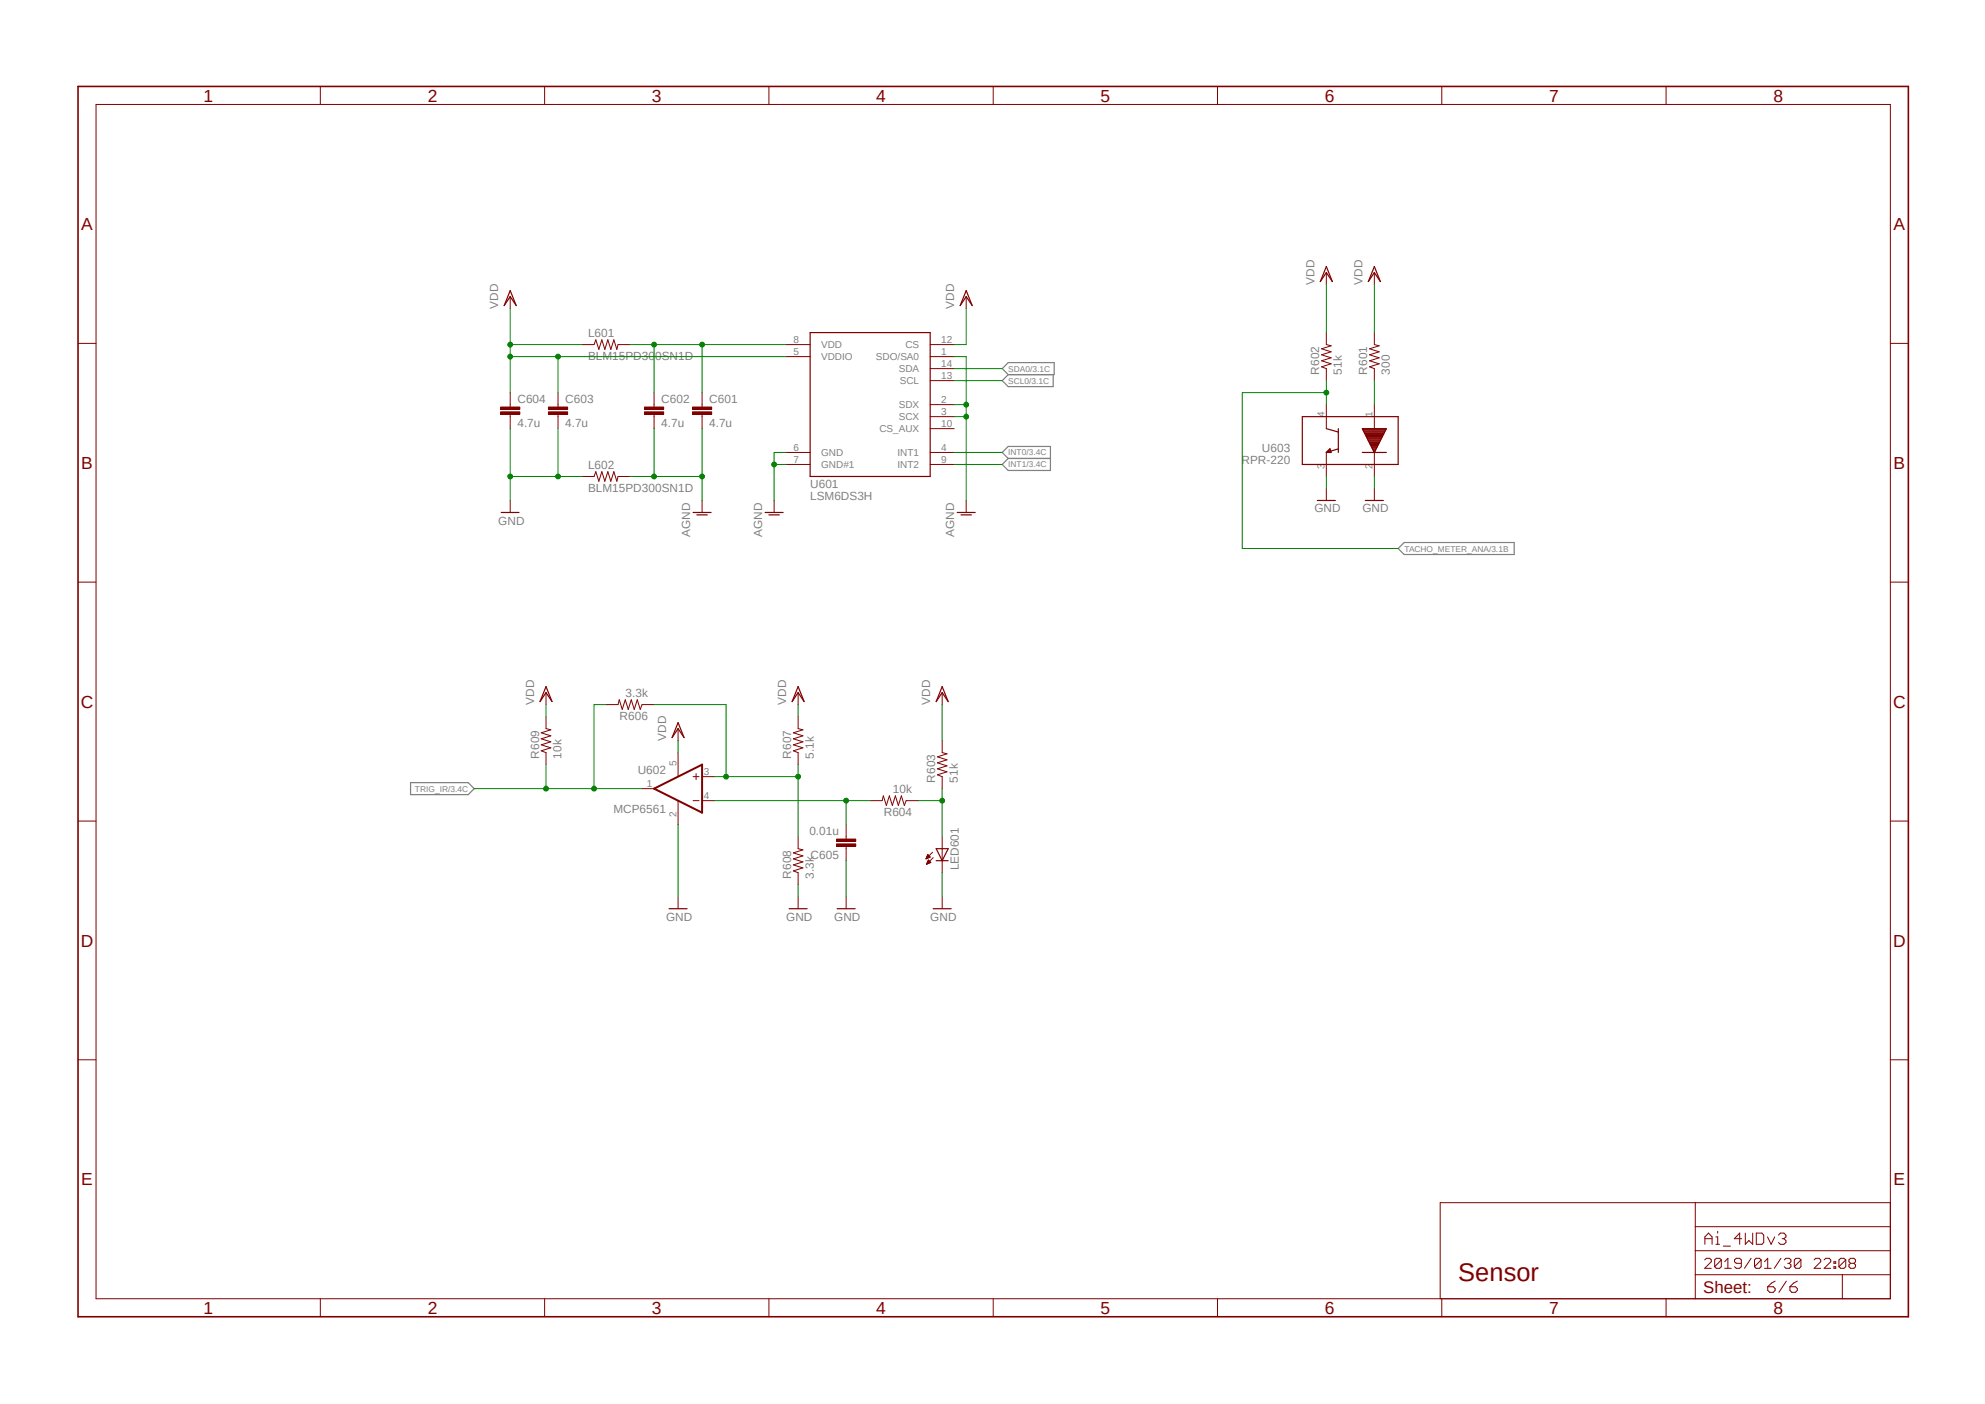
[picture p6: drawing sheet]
<svg xmlns="http://www.w3.org/2000/svg" width="420mm" height="297mm" viewBox="0 0 420 297" stroke-linecap="round" stroke-linejoin="round" font-family="sans-serif">
<path d="M16 17.9l388.2 261.2M404.2 17.9l-388.2 261.2" fill="none" stroke="#fff" stroke-width=".21"/>
<path d="M212 78l1.3-1.3h9.8v2.5h-9.8zM213.3 79.2l-1.3 1.3 1.3 1.3h9.5v-2.6M213.3 94.4h8.9v5.1h-8.9l-1.3-1.2 1.3-1.3-1.3-1.3zM213.3 97h8.9M295.8 116l1.3-1.2h23.3v2.5h-23.3zM86.9 165.6h12.2l1.2 1.2-1.2 1.3h-12.2z" fill="none" stroke="#808080" stroke-width=".25"/>
<g fill="none" stroke="#800000" stroke-width=".21">
<path d="M67.8 18.3v3.8M115.2 18.3v3.8M162.7 18.3v3.8M210.1 18.3v3.8M257.6 18.3v3.8M305.1 18.3v3.8M352.5 18.3v3.8M20.3 22.1h379.7v252.6h-379.7zM16.5 72.6h3.8M107.9 62.7v2.6M123.1 72.9h2.6l.4-1 .6 2 .6-2 .7 2 .6-2 .6 2 .7-2 .6 2 .3-1h2.5M166.3 75.4h5.1"/>
<path d="M166.3 72.9h5.1M196.8 75.4h5.1M196.8 72.9h5.1M196.8 78h5.1M400 72.6h3.8M118.1 85.6v.5M118.1 87.6v.5M166.3 95.7h5.1M166.3 98.3h5.1M196.8 85.6h5.1M196.8 88.1h5.1M196.8 95.7h5.1"/>
<path d="M196.8 98.3h5.1M196.8 90.7h5.1M196.8 80.5h5.1M280.6 85.6v5.1M280.6 95.7v5.1M290.8 85.6v5.1M290.8 95.7v5.1M123.1 100.8h2.6l.4-1 .6 2 .6-2 .7 2 .6-2 .6 2 .7-2 .6 2 .3-1h2.5M148.5 105.9v2.5M163.8 105.9v2.5M204.4 105.9v2.5M16.5 123.1h3.8"/>
<path d="M400 123.1h3.8M16.5 173.7h3.8M400 173.7h3.8M16.5 224.2h3.8M400 224.2h3.8M358.7 254.4v20.3M358.7 259.5h41.3M400 254.4h-95.3v20.3M67.8 274.7v3.9M115.2 274.7v3.9M162.7 274.7v3.9M210.1 274.7v3.9"/>
<path d="M257.6 274.7v3.9M305.1 274.7v3.9M352.5 274.7v3.9M358.7 269.7h41.3M358.7 264.6h41.3M360.7 266.5l.4-.3h.6l.4 .3v.4l-1.4 1.4h1.4M360.7 263.2v-1.5l.8-.8 .7 .8v1.5M360.7 262h1.5M363.1 261.7h.3v1.5M363.1 263.2h.7M363.4 260.5v.4M364.2 266.5v1.5l-.3 .3h-.8l-.3-.3"/>
<path d="M364.2 266.5l-.3-.3h-.8l-.3 .3v1.5M364.2 266.5l-1.4 1.5M364.6 263.6h1.5M364.9 268.3h1.4M364.9 266.9l.7-.7v2.1M368.4 267.3h-1l-.4-.4v-.4l.4-.3h.6l.4 .3v1.5l-.4 .3h-.6l-.4-.3M368.5 262h-1.6l1.2-1.1v2.3M369.3 260.9v2.3l.7-.8 .8 .8v-2.3M370.5 266.2l-1.4 2.1M371.6 260.9h1.2l.4 .4v1.5l-.4 .4h-1.2zM372.6 266.5v1.5l-.3 .3h-.7l-.4-.3M372.6 266.5l-.3-.3h-.7l-.4 .3v1.5"/>
<path d="M372.6 266.5l-1.4 1.5M373.3 268.3h1.4M373.3 266.9l.7-.7v2.1M374 261.7l.7 1.5 .8-1.5M374 272.2h1.2l.4 .4v.4l-.4 .4h-.8l-.4-.4zM375.6 271l-.8 .4-.8 .8M376.3 261.3l.4-.4h.7l.5 .4v.4l-.5 .3M376.8 266.2l-1.4 2.1M377.1 262h.3M377.4 262l.5 .4v.4l-.5 .4h-.7l-.4-.4M377.5 266.5l.4-.3h.7l.3 .3v.4l-.3 .4M378 271l-1.6 2.4"/>
<path d="M378.2 267.3h.4M378.6 267.3l.3 .3v.4l-.3 .3h-.7l-.4-.3M378.7 272.2h1.2l.4 .4v.4l-.4 .4h-.8l-.4-.4zM380.3 271l-.8 .4-.8 .8M381 266.5v1.5l-.3 .3h-.7l-.4-.3M381 266.5l-.3-.3h-.7l-.4 .3v1.5M381 266.5l-1.4 1.5M383.8 266.5l.4-.3h.7l.3 .3v.4l-1.4 1.4h1.4M386 266.5l.3-.3h.7l.3 .3v.4l-1.3 1.4h1.3M388 268h.4v.3h-.4zM388 266.9h.4v.4h-.4zM389.8 269.7v5"/>
<path d="M390.5 266.5v1.5l-.4 .3h-.6l-.4-.3M390.5 266.5l-.4-.3h-.6l-.4 .3v1.5M390.5 266.5l-1.4 1.5M391.5 267.3l-.3 .3v.4l.3 .3h.8l.3-.3v-.4l-.3-.3M391.5 267.3l-.3-.4v-.4l.3-.3h.8l.3 .3v.4l-.3 .4M391.5 267.3h.8"/>
</g>
<path d="M16.5 18.3h387.3v260.3h-387.3z" fill="none" stroke="#800000" stroke-width=".34"/>
<g fill="none" stroke="#800000" stroke-width=".25">
<path d="M107.9 61.5l1.3 3.1-1.3-1.9-1.2 1.9zM171.4 70.4h25.4v30.4h-25.4zM275.5 88.1h20.3v10.2h-20.3zM280.6 95.7l.8-.7 .2 .7zM280.6 90.7l2.6 .7M280.8 95.5h.8M281 95.4h.5M281.2 95.2h.2M281.3 95h.1M283.2 90.7v5M283.2 95l-2.6 .7M288.2 90.7h5.1l-2.5 5z"/>
<path d="M288.2 95.7h5.1M288.3 90.8h4.9M288.4 91h4.8M288.5 91.2h4.5M288.6 91.4h4.3M288.7 91.6h4.2M288.8 91.7h4M288.9 91.9h3.8M289 92.1h3.6M289.1 92.3h3.4M289.1 92.5h3.3M289.3 92.7h3"/>
<path d="M289.3 92.9h2.9M289.4 93.1h2.7M289.5 93.3h2.5M289.6 93.5h2.3M289.7 93.6h2.1M289.8 93.9h1.9M289.9 94h1.7M290 94.2h1.5M290.1 94.4h1.3M290.2 94.6h1.1M290.3 94.8h1M290.4 95h.7"/>
<path d="M290.5 95.2h.5M290.6 95.4h.4M290.7 95.5h.2M146.6 108.4h3.9M147.4 108.9h2.2M161.9 108.4h3.8M162.7 108.9h2.2M202.5 108.4h3.8M203.3 108.9h2.2"/>
</g>
<path d="M116 87.1h4.1v.5h-4.1z" fill-rule="evenodd" fill="#800000"/>
<path d="M116 87.1h4.1v.5h-4.1z" fill="none" stroke="#800000" stroke-width=".21"/>
<path d="M116 86.1h4.1v.5h-4.1z" fill-rule="evenodd" fill="#800000"/>
<path d="M107.9 85.6v.5M107.9 87.6v.5M116 86.1h4.1v.5h-4.1zM118.1 83.1v2.5M118.1 88.1v2.6" fill="none" stroke="#800000" stroke-width=".21"/>
<path d="M105.9 87.1h4.1v.5h-4.1z" fill-rule="evenodd" fill="#800000"/>
<path d="M105.9 87.1h4.1v.5h-4.1z" fill="none" stroke="#800000" stroke-width=".21"/>
<path d="M105.9 86.1h4.1v.5h-4.1z" fill-rule="evenodd" fill="#800000"/>
<path d="M105.9 86.1h4.1v.5h-4.1zM107.9 83.1v2.5M107.9 88.1v2.6M138.4 85.6v.5M138.4 87.6v.5" fill="none" stroke="#800000" stroke-width=".21"/>
<path d="M136.4 87.1h4v.5h-4z" fill-rule="evenodd" fill="#800000"/>
<path d="M136.4 87.1h4v.5h-4z" fill="none" stroke="#800000" stroke-width=".21"/>
<path d="M136.4 86.1h4v.5h-4z" fill-rule="evenodd" fill="#800000"/>
<path d="M136.4 86.1h4v.5h-4zM138.4 83.1v2.5M138.4 88.1v2.6M148.5 85.6v.5M148.5 87.6v.5" fill="none" stroke="#800000" stroke-width=".21"/>
<path d="M146.5 87.1h4.1v.5h-4.1z" fill-rule="evenodd" fill="#800000"/>
<path d="M146.5 87.1h4.1v.5h-4.1z" fill="none" stroke="#800000" stroke-width=".21"/>
<path d="M146.5 86.1h4.1v.5h-4.1z" fill-rule="evenodd" fill="#800000"/>
<g fill="none" stroke="#800000" stroke-width=".21">
<path d="M280.6 57.7v2.5M290.8 57.7v2.5M204.4 62.7v2.6M280.6 70.4v2.5l1 .3-2 .6 2 .6-2 .7 2 .6-2 .6 2 .7-2 .6 1 .4v2.5M290.8 70.4v2.5l1 .3-2 .6 2 .6-2 .7 2 .6-2 .6 2 .7-2 .6 1 .4v2.5M146.5 86.1h4.1v.5h-4.1zM148.5 83.1v2.5M148.5 88.1v2.6M107.9 105.9v2.5M280.6 103.3v2.6M290.8 103.3v2.6M199.3 156.7v2.5l1.1 .3-2.1 .6 2.1 .6-2.1 .7 2.1 .6-2.1 .6 2.1 .7-2.1 .6 1 .4v2.5"/>
<path d="M179 177v.5M179 179v.5M184.1 169.4h2.5l.3-1 .6 2 .7-2 .6 2 .6-2 .7 2 .6-2 .6 2 .4-1h2.6"/>
</g>
<path d="M280.6 56.4l1.3 3.2-1.3-1.9-1.2 1.9zM290.8 56.4l1.3 3.2-1.3-1.9-1.3 1.9zM204.4 61.5l1.3 3.1-1.3-1.9-1.2 1.9zM106 108.4h3.8M278.7 105.9h3.8M288.9 105.9h3.8" fill="none" stroke="#800000" stroke-width=".25"/>
<path d="M177 177.5h4.1v.5h-4.1z" fill-rule="evenodd" fill="#800000"/>
<path d="M177 177.5h4.1v.5h-4.1z" fill="none" stroke="#800000" stroke-width=".21"/>
<path d="M177 178.5h4.1v.5h-4.1z" fill-rule="evenodd" fill="#800000"/>
<g fill="none" stroke="#800000" stroke-width=".21">
<path d="M115.5 151.6v2.5l1 .3-2 .6 2 .7-2 .6 2 .6-2 .7 2 .6-2 .6 1 .4v2.6M115.5 146.5v2.6M128.2 149.1h2.6l.2-1.1 .7 2.1 .6-2.1 .6 2.1 .7-2.1 .6 2.1 .6-2.1 .7 2.1 .3-1h2.6M143.5 154.1v2.6M143.5 159.2v5.1M168.9 146.5v2.6M168.9 151.6v2.5l1 .3-2 .6 2 .7-2 .6 2 .6-2 .7 2 .6-2 .6 1 .4v2.6M199.3 146.5v2.6M135.8 166.8h2.6M143.5 169.4v5.1M146.6 164.3h1.3M146.6 169.4h1.3"/>
<path d="M147.3 163.7v1.2M148.5 164.3h2.6M148.5 169.4h2.6M168.9 177v2.5l1 .3-2 .6 2 .7-2 .6 2 .6-2 .7 2 .6-2 .6 1 .4v2.6M177 178.5h4.1v.5h-4.1zM179 174.5v2.5M179 179.5v2.6M199.3 177v7.6M143.5 189.7v2.5M168.9 189.7v2.5M179 189.7v2.5M196 181.6h.1"/>
<path d="M196 181.5h.3M196 181.4h.5M196 181.4h.7M196.1 181.3h.7M196.1 182.8h.1M196.1 181.2h.6M196.1 182.7h.3M196.1 182.6h.5M196.2 181.1h.4M196.2 182.5h.6M196.2 181h.3M196.2 182.4h.7"/>
<path d="M196.3 180.9h.1M196.3 182.3h.5M196.3 180.8l.5 .5-.9 .4zM196.3 182.2h.4M196.3 182.2h.3M196.4 182.1h.2M196.4 181.9l-.4 .9M196.4 181.9l.5 .6-.9 .3M196.4 181.9h.1M197.3 180.3l-1.4 1.4M197.4 181.4l-1.4 1.4M199.3 189.7v2.5"/>
</g>
<path d="M115.5 145.2l1.3 3.2-1.3-1.9-1.2 1.9zM143.5 152.9l1.2 3.1-1.2-1.9-1.3 1.9zM168.9 145.2l1.2 3.2-1.2-1.9-1.3 1.9zM199.3 145.2l1.3 3.2-1.3-1.9-1.2 1.9zM198.1 179.5h2.5l-1.3 2.6zM141.6 192.2h3.8M167 192.2h3.8M177.1 192.2h3.8M197.4 192.2h3.9M198.1 182.1h2.5" fill="none" stroke="#800000" stroke-width=".25"/>
<path d="M138.4 166.8l10.1-5v10.1z" fill="none" stroke="#800000" stroke-width=".42"/>
<path d="M201.9 78h10.1M107.9 90.7v15.2M118.1 90.7v10.1M201.9 80.5h10.1M201.9 95.7h10.1M201.9 98.3h10.1M107.9 100.8h15.2" fill="none" stroke="#008000" stroke-width=".21"/>
<circle cx="107.9" cy="100.8" r=".51" fill="#008000"/>
<circle cx="107.9" cy="100.8" r=".51" fill="none" stroke="#008000" stroke-width=".21"/>
<circle cx="118.1" cy="100.8" r=".51" fill="#008000"/>
<g fill="none" stroke="#008000" stroke-width=".21">
<path d="M201.9 75.4h2.5v30.5M201.9 85.6h2.5M201.9 88.1h2.5M280.6 100.8v2.5M290.8 100.8v2.5M143.5 174.5v15.2M168.9 187.2v2.5M179 182.1v7.6M199.3 184.6v5.1"/>
<circle cx="118.1" cy="100.8" r=".51"/>
</g>
<circle cx="204.4" cy="85.6" r=".51" fill="#008000"/>
<circle cx="204.4" cy="85.6" r=".51" fill="none" stroke="#008000" stroke-width=".21"/>
<circle cx="204.4" cy="88.1" r=".51" fill="#008000"/>
<g fill="none" stroke="#008000" stroke-width=".21">
<path d="M163.8 98.3h2.5M166.3 95.7h-2.5v10.2"/>
<circle cx="204.4" cy="88.1" r=".51"/>
</g>
<circle cx="163.8" cy="98.3" r=".51" fill="#008000"/>
<g fill="none" stroke="#008000" stroke-width=".21">
<path d="M138.4 90.7v10.1M148.5 90.7v10.1h-15.2"/>
<circle cx="163.8" cy="98.3" r=".51"/>
</g>
<circle cx="138.4" cy="100.8" r=".51" fill="#008000"/>
<g fill="none" stroke="#008000" stroke-width=".21">
<path d="M148.5 100.8v5.1"/>
<circle cx="138.4" cy="100.8" r=".51"/>
</g>
<circle cx="148.5" cy="100.8" r=".51" fill="#008000"/>
<g fill="none" stroke="#008000" stroke-width=".21">
<path d="M107.9 75.4h58.4M107.9 65.3v17.8M107.9 72.9h15.2M118.1 75.4v7.7"/>
<circle cx="148.5" cy="100.8" r=".51"/>
</g>
<circle cx="107.9" cy="75.4" r=".51" fill="#008000"/>
<circle cx="107.9" cy="75.4" r=".51" fill="none" stroke="#008000" stroke-width=".21"/>
<circle cx="107.9" cy="72.9" r=".51" fill="#008000"/>
<circle cx="107.9" cy="72.9" r=".51" fill="none" stroke="#008000" stroke-width=".21"/>
<circle cx="118.1" cy="75.4" r=".51" fill="#008000"/>
<g fill="none" stroke="#008000" stroke-width=".21">
<path d="M133.3 72.9h33M138.4 72.9v10.2M148.5 72.9v10.2M204.4 65.3v7.6h-2.5M280.6 60.2v10.2M290.8 60.2v10.2M115.5 149.1v2.5M143.5 156.7v2.5M168.9 149.1v2.5M199.3 149.1v7.6"/>
<circle cx="118.1" cy="75.4" r=".51"/>
</g>
<circle cx="138.4" cy="72.9" r=".51" fill="#008000"/>
<circle cx="138.4" cy="72.9" r=".51" fill="none" stroke="#008000" stroke-width=".21"/>
<circle cx="148.5" cy="72.9" r=".51" fill="#008000"/>
<g fill="none" stroke="#008000" stroke-width=".21">
<path d="M262.8 83.1h17.8M280.6 80.5v5.1M290.8 80.5v5.1"/>
<circle cx="148.5" cy="72.9" r=".51"/>
</g>
<circle cx="280.6" cy="83.1" r=".51" fill="#008000"/>
<g fill="none" stroke="#008000" stroke-width=".21">
<path d="M262.8 83.1v32.9h33M128.2 149.1h-2.5v17.7M100.3 166.8h35.5M115.5 161.8v5"/>
<circle cx="280.6" cy="83.1" r=".51"/>
</g>
<circle cx="115.5" cy="166.8" r=".51" fill="#008000"/>
<circle cx="115.5" cy="166.8" r=".51" fill="none" stroke="#008000" stroke-width=".21"/>
<circle cx="125.7" cy="166.8" r=".51" fill="#008000"/>
<g fill="none" stroke="#008000" stroke-width=".21">
<path d="M194.3 169.4h5M199.3 166.8v10.2"/>
<circle cx="125.7" cy="166.8" r=".51"/>
</g>
<circle cx="199.3" cy="169.4" r=".51" fill="#008000"/>
<g fill="none" stroke="#008000" stroke-width=".21">
<path d="M151.1 169.4h33M179 169.4v5.1"/>
<circle cx="199.3" cy="169.4" r=".51"/>
</g>
<circle cx="179" cy="169.4" r=".51" fill="#008000"/>
<g fill="none" stroke="#008000" stroke-width=".21">
<path d="M138.4 149.1h15.2v15.2h-2.5"/>
<circle cx="179" cy="169.4" r=".51"/>
</g>
<circle cx="153.6" cy="164.3" r=".51" fill="#008000"/>
<g fill="none" stroke="#008000" stroke-width=".21">
<path d="M168.9 161.8v15.2"/>
<circle cx="153.6" cy="164.3" r=".51"/>
</g>
<circle cx="168.9" cy="164.3" r=".51" fill="#008000"/>
<g fill="none" stroke="#008000" stroke-width=".21">
<path d="M153.6 164.3h15.3"/>
<circle cx="168.9" cy="164.3" r=".51"/>
</g>
<text font-size="5.4" fill="#800000" x="308.5" y="270.9">Sensor</text>
<g font-size="3.7" fill="#800000">
<text x="43.1" y="21.5">1</text>
<text x="90.5" y="21.5">2</text>
<text x="137.9" y="21.5">3</text>
<text x="185.4" y="21.5">4</text>
<text x="232.8" y="21.5">5</text>
<text x="280.3" y="21.5">6</text>
<text x="327.7" y="21.5">7</text>
<text x="375.2" y="21.5">8</text>
<text x="17.2" y="48.7">A</text>
<text x="400.6" y="48.7">A</text>
<text x="17.2" y="99.2">B</text>
<text x="400.6" y="99.2">B</text>
<text x="17.1" y="149.7">C</text>
<text x="400.6" y="149.7">C</text>
<text x="17.1" y="200.3">D</text>
<text x="400.6" y="200.3">D</text>
<text x="17.2" y="250.8">E</text>
<text x="400.6" y="250.8">E</text>
<text x="43.1" y="278">1</text>
<text x="90.5" y="278">2</text>
<text x="137.9" y="278">3</text>
<text x="185.4" y="278">4</text>
<text x="232.8" y="278">5</text>
<text x="280.3" y="278">6</text>
<text x="327.7" y="278">7</text>
<text x="375.2" y="278">8</text>
</g>
<text font-size="3.6" fill="#800000" x="360.3" y="273.6">Sheet:</text>
<g font-size="2.5" fill="#808080">
<text x="105.4" y="65.3" transform="rotate(-90 105.4 65.3)">VDD</text>
<text x="201.9" y="65.3" transform="rotate(-90 201.9 65.3)">VDD</text>
<text x="278.1" y="60.2" transform="rotate(-90 278.1 60.2)">VDD</text>
<text x="288.3" y="60.2" transform="rotate(-90 288.3 60.2)">VDD</text>
<text x="124.4" y="71.4">L601</text>
<text x="124.4" y="76.2">BLM15PD300SN1D</text>
<text x="279.1" y="79.2" transform="rotate(-90 279.1 79.2)">R602</text>
<text x="283.9" y="79.2" transform="rotate(-90 283.9 79.2)">51k</text>
<text x="289.3" y="79.2" transform="rotate(-90 289.3 79.2)">R601</text>
<text x="294.1" y="79.2" transform="rotate(-90 294.1 79.2)">300</text>
<text x="109.5" y="85.2">C604</text>
<text x="119.6" y="85.2">C603</text>
<text x="139.9" y="85.2">C602</text>
<text x="150.1" y="85.2">C601</text>
<text x="109.5" y="90.3">4.7u</text>
<text x="119.6" y="90.3">4.7u</text>
<text x="139.9" y="90.3">4.7u</text>
<text x="150.1" y="90.3">4.7u</text>
<text x="267" y="95.7">U603</text>
<text x="124.4" y="99.3">L602</text>
<text x="262.7" y="98.3">RPR-220</text>
<text x="124.4" y="104.1">BLM15PD300SN1D</text>
<text x="171.4" y="105.9">LSM6DS3H</text>
<text x="171.4" y="103.3">U601</text>
<text x="105.4" y="111">GND</text>
<text x="146" y="113.5" transform="rotate(-90 146 113.5)">AGND</text>
<text x="161.2" y="113.5" transform="rotate(-90 161.2 113.5)">AGND</text>
<text x="201.9" y="113.5" transform="rotate(-90 201.9 113.5)">AGND</text>
<text x="278.1" y="108.4">GND</text>
<text x="288.3" y="108.4">GND</text>
<text x="113" y="149.1" transform="rotate(-90 113 149.1)">VDD</text>
<text x="132.4" y="147.5">3.3k</text>
<text x="166.3" y="149.1" transform="rotate(-90 166.3 149.1)">VDD</text>
<text x="196.8" y="149.1" transform="rotate(-90 196.8 149.1)">VDD</text>
<text x="131.1" y="152.3">R606</text>
<text x="114" y="160.5" transform="rotate(-90 114 160.5)">R609</text>
<text x="118.8" y="160.5" transform="rotate(-90 118.8 160.5)">10k</text>
<text x="140.9" y="156.7" transform="rotate(-90 140.9 156.7)">VDD</text>
<text x="167.4" y="160.5" transform="rotate(-90 167.4 160.5)">R607</text>
<text x="172.2" y="160.5" transform="rotate(-90 172.2 160.5)">5.1k</text>
<text x="134.9" y="163.7">U602</text>
<text x="188.9" y="167.9">10k</text>
<text x="197.9" y="165.6" transform="rotate(-90 197.9 165.6)">R603</text>
<text x="202.7" y="165.6" transform="rotate(-90 202.7 165.6)">51k</text>
<text x="129.8" y="171.9">MCP6561</text>
<text x="187" y="172.6">R604</text>
<text x="171.2" y="176.6">0.01u</text>
<text x="167.4" y="185.9" transform="rotate(-90 167.4 185.9)">R608</text>
<text x="171.5" y="181.7">C605</text>
<text x="172.2" y="185.9" transform="rotate(-90 172.2 185.9)">3.3k</text>
<text x="202.9" y="184.1" transform="rotate(-90 202.9 184.1)">LED601</text>
<text x="140.9" y="194.8">GND</text>
<text x="166.3" y="194.8">GND</text>
<text x="176.5" y="194.8">GND</text>
<text x="196.8" y="194.8">GND</text>
</g>
<g font-size="2.1" fill="#808080">
<text x="167.9" y="75.1">5</text>
<text x="167.9" y="72.5">8</text>
<text x="173.7" y="76.2">VDDIO</text>
<text x="173.7" y="73.7">VDD</text>
<text x="185.3" y="76.2">SDO/SA0</text>
<text x="191.6" y="73.7">CS</text>
<text x="199.1" y="75.1">1</text>
<text x="199.1" y="72.5">12</text>
<text x="199.1" y="77.6">14</text>
<text x="190.2" y="78.7">SDA</text>
<text x="190.4" y="81.3">SCL</text>
<text x="199.1" y="80.1">13</text>
<text x="190.2" y="86.4">SDX</text>
<text x="190.2" y="88.9">SCX</text>
<text x="199.1" y="85.2">2</text>
<text x="199.1" y="87.8">3</text>
<text x="280.2" y="88.3" transform="rotate(-90 280.2 88.3)">4</text>
<text x="290.4" y="88.3" transform="rotate(-90 290.4 88.3)">1</text>
<text x="167.9" y="95.4">6</text>
<text x="186.1" y="91.4">CS_AUX</text>
<text x="199.1" y="95.4">4</text>
<text x="199.1" y="90.3">10</text>
<text x="167.9" y="97.9">7</text>
<text x="173.7" y="96.5">GND</text>
<text x="173.7" y="99">GND#1</text>
<text x="189.9" y="96.5">INT1</text>
<text x="189.9" y="99">INT2</text>
<text x="199.1" y="97.9">9</text>
<text x="280.2" y="99.3" transform="rotate(-90 280.2 99.3)">3</text>
<text x="290.4" y="99.3" transform="rotate(-90 290.4 99.3)">2</text>
<text x="143.1" y="162" transform="rotate(-90 143.1 162)">5</text>
<text x="136.9" y="166.5">1</text>
<text x="148.9" y="164">3</text>
<text x="143.1" y="172.9" transform="rotate(-90 143.1 172.9)">2</text>
<text x="148.9" y="169">4</text>
</g>
<g font-size="1.8" fill="#808080">
<text x="213.3" y="78.6">SDA0/3.1C</text>
<text x="213.3" y="81.2">SCL0/3.1C</text>
<text x="213.3" y="96.4">INT0/3.4C</text>
<text x="213.3" y="98.9">INT1/3.4C</text>
<text x="297.1" y="116.7">TACHO_METER_ANA/3.1B</text>
<text x="87.8" y="167.5">TRIG_IR/3.4C</text>
</g>
</svg>
